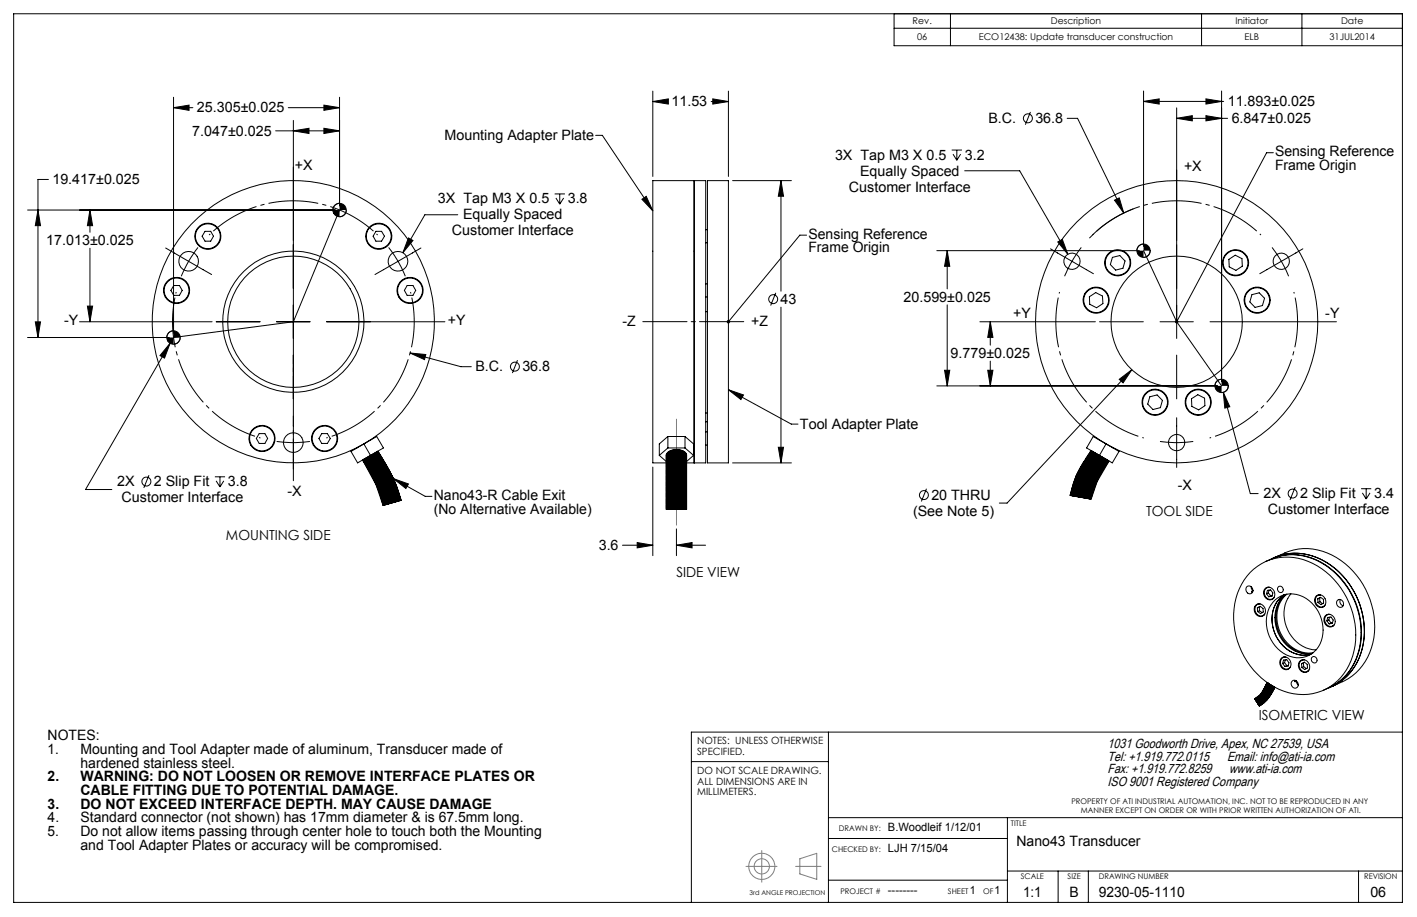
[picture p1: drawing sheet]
<svg xmlns="http://www.w3.org/2000/svg" width="432mm" height="279mm" viewBox="0 0 432 279" stroke-linecap="round" stroke-linejoin="round" font-family="sans-serif">
<g fill="none" stroke="#808080" stroke-width=".3">
<path d="M232.1 259.2v9.6M227.3 264h9.5M242.4 264h7.8M243.7 261.7l5.2-1.7v7.9l-5.2-1.6z"/>
<circle cx="232.1" cy="264" r="4"/>
<circle cx="232.1" cy="264" r="2.31"/>
</g>
<g fill="none" stroke="#000" stroke-width=".3">
<path d="M4.2 4.2h423.2v270.8h-423.2zM272.5 4.2v9.7h154.9M272.5 8.6h154.9M289.6 4.2v9.7M366.1 4.2v9.7M396.7 4.2v9.7M52.9 32.8l4.7-.8v1.6zM52.9 29.6v72M52.9 32.8h5.9M84 39.9h19.5M87.8 32.8h15.7M89.4 39.9l4.8-.8v1.6z"/>
<path d="M89.4 36.7v66.4M98.7 39.1l4.8 .8-4.8 .8zM98.7 32l4.8 .8-4.8 .8zM103.5 29.6v33.1M198.9 30.9l4.8-.8v1.6zM198.9 30.9h4.5M198.9 27.8v26M216.7 30.9h5.3M217.2 30.1l4.8 .8-4.8 .8zM222 27.8v26M314 34.1l-1.5 3.9M325.2 36.1h3.2l14 28.8"/>
<path d="M348.5 30.9l4.7-.8v1.6zM348.5 27.7v47.4M348.5 30.9h24.4M358.6 36.1l4.7-.9v1.6zM358.6 32.9v70.2M358.6 36.1h15.5M367.5 35.2l4.8 .9-4.8 .7zM367.5 30.1l4.8 .8-4.8 .8zM372.3 27.7v88.6M14.7 54.7h-3.1v48.1M169 59.1h3.2M170.6 59.1v3.1"/>
<path d="M181.5 41.2h2.1l15.3 23M211.5 55v86zM215.6 55h6.4v86h-6.4zM223.2 55h18M238 55l.8 4.8h-1.6zM238 55v33.7M290 45.7h3.1M290.4 47l1.2 1.8M291.6 45.7v3.1M292.7 47l-1.1 1.8M294 52h16.7l14.7 25.5M388 46.5h-2l-27.4 51.5"/>
<path d="M8.4 64h93.8M11.6 64l.7 4.8h-1.5zM27.4 64l.8 4.8h-1.6zM27.4 64v6.8M27.4 75.6v22.4M50.5 75.6l7 4M57.5 79.6l-2.3 4.6M57.5 79.6l7 4M60.3 75.4l-2.8 4.2M62.5 70.5h1.7l.9 1.5-.9 1.5h-1.7l-.9-1.5zM103.5 61.9l-.8 .2-.7 .5-.6 1.4M103.5 64l-14.1 34-36.5 4.8"/>
<path d="M105.5 64l-.2 .8-.5 .7-1.3 .5M114.5 70.5h1.8l.9 1.5-.9 1.5h-1.8l-.8-1.5zM118.4 75.4l2.9 4.2M121.3 79.6l2.2 4.6M121.3 79.6l-7 4M124.5 72.5l1.3 .8-3 3.7zM128.3 75.6l-7 4M139.5 65.4h-10l-6.7 11.6M169.4 60.3l1.2 1.9M171.8 60.3l-1.2 1.9M195.6 60.7l1.3-.9 2 4.4zM215.1 74h.5"/>
<path d="M215.1 70h.5M245.8 71.6h-2.1l-21.7 26.4M285.5 76.4h61.7M288.6 76.4l.8 4.7h-1.6zM288.6 76.4v11.6M320.1 75.8l6.6 3.8M322.3 73.7l1.4-.8 1.7 4.6zM326.7 79.6l-2.3 4.6M326.7 79.6l6.5 3.8M329.5 75.4l-2.8 4.2M339 78.4l2.2-.5 1.6 1.6-.6 2.2-2.2 .6-1.7-1.7zM339.6 61l1.5-.7 1.3 4.6z"/>
<path d="M345.3 63.6a36.9 36.9 0 0 0-13.3 9M348.5 74.4l-1.4 .5-.5 .7-.2 .8M348.5 76.4l10.1 21.6M350.5 76.4l-.5 1.4-.7 .4-.8 .2M374.5 79l1.9-1.2 2.1 1 .1 2.3-2 1.3-2-1.1zM387.6 75.4a38 38 0 0 1 5.1 8.8M397 75.8l-13.1 7.6M10.8 98.1h1.5l-.7 4.7zM24.2 98h40.4M26.6 93.3h1.6l-.8 4.7zM53 87h1.7l.8 1.5-.8 1.5h-1.7l-.9-1.5zM65.9 98h13.3"/>
<path d="M84.3 98h10.2M99.6 98h36M124.1 87h1.7l.9 1.5-.9 1.5h-1.7l-.9-1.5zM215.1 90.5h.5M215.1 86.5h.5M215.1 95h.5M236.4 89.2l-1.6 3.9M238 93.6v47.4M288.6 92.9v24.7M298.6 98h35.2M301.8 98l.8 4.8h-1.6zM301.8 98v7.2"/>
<path d="M332 90.4l1.9-1.3 2.1 1.1 .1 2.3-1.9 1.3-2.1-1.1zM335.1 98h13.3M353.5 98h10.1M358.6 98l13.7 19.6M368.7 98h38.5M381.5 89.8l2.2-.6 1.6 1.7-.6 2.2-2.3 .6-1.5-1.7zM8.4 102.8h43.2M51.8 104.6l-1.7 4.5-1.3-.8zM51.8 104.6l-25.7 44.6h8M52.9 100.8l-.9 .2-.7 .5-.5 1.3M54.9 102.8l-.5 1.4-.7 .5-.8 .2M89.4 108.2v13.3"/>
<path d="M125 107.6l4.8 .4-.4 1.6zM125 107.6l15.4 4.1h3.2M157.7 109.7l-1.6 4M222 118.7l4.6 1.6-.8 1.4zM222 118.7l19.1 10.5h2.1M285.5 117.6h85.5M287.8 112.8h1.6l-.8 4.8zM301 112.8h1.6l-.8 4.8zM301.8 110v7.6M341.1 115.6l3.8-3-2.7 4.1zM344.9 112.6l-38 40.7h-2.4M358.6 108.2v13.3"/>
<path d="M372.3 115.5l-.9 .2-.7 .5-.5 1.4M372.8 119.6l2 4.3-1.6 .5zM372.8 119.6l8.2 30.8h2.4M374.3 117.6l-.2 .8-.5 .7-1.3 .5M79 132.1h1.7l.9 1.5-.9 1.5h-1.7l-.9-1.5zM84.3 134.5a36.5 36.5 0 0 0 10.1 0M89.4 126.8v16.1M98 132.1h1.8l.8 1.5-.8 1.5h-1.8l-.8-1.5zM107 137.5l3.9-2.2 2 3.4-3.9 2.3zM108.8 136.4v.1M110.9 135.3l3.9-2.3 2 3.5-6.3 3.7 4.1 7.5 2.1 6.3 5.5-1.6M110.9 139.9l-.3 .4"/>
<path d="M111 139.8l2.3 4M111.2 139.8l-.6 .6M111.5 139.6l-.8 .8M111.9 139.4l-1.2 1.1M112.2 139.2l-1.4 1.4M112.5 139l-1.7 1.7M112.9 138.8l-2 2M112.9 134v.1M113.2 138.6l-2.3 2.3M113.5 138.4l-2.5 2.6M113.8 138.3l-2.8 2.7M114.2 138.1l-3.1 3"/>
<path d="M114.5 137.9l-3.4 3.3M115.1 137.5l-3.9 3.9M115.2 137.5l4.6 8.1 2.4 6.8M115.2 137.5l-3.9 4M115.3 137.7l-4 3.9M115.3 137.7l-3.9 4M115.4 137.8l-4 3.9M115.4 137.9l-3.9 4M115.5 138l-4 4M115.5 138.1l-3.9 3.9M115.6 138.2l-3.9 3.9M115.7 138.3l-4 3.9"/>
<path d="M115.7 138.4l-3.9 3.9M115.8 138.4l-4 4M115.8 138.5l-3.9 4M115.9 138.6l-4 4M115.9 138.7l-3.9 4M116 138.8l-4 3.9M116 138.9l-3.9 3.9M116.1 139l-4 3.9M116.1 139l-3.9 4M116.2 139.1l-4 4M116.2 139.2l-3.9 4M116.3 139.3l-4 4"/>
<path d="M116.3 139.4l-3.9 4M116.4 139.5l-4 3.9M116.5 139.6l-4 3.9M116.5 139.6l-4 4M116.6 139.7l-4 4M116.6 139.8l-4 4M116.7 139.9l-4 4M116.7 140l-4 4M200.9 138.7l2.6 2.3M203.5 136.5l-2.6 2.2M203.5 136.5h5.2M203.5 133v3.5"/>
<path d="M203.5 133h5.2M203.5 133l-2.6 2.3v3.4M203.6 137.7a4.4 4.4 0 0 1 5.6 .6v16.9h-6.2v-16.6zM203.9 137.5l-.8 .9M204.2 137.4l-1.2 1.1M204.4 137.3l-1.4 1.4M204.6 137.2l-1.6 1.7M204.9 137.2l-1.9 1.8M205 137.1l-2 2M205.2 137.1l-2.2 2.2M205.4 137.1l-2.4 2.3M205.5 137.1l-2.5 2.5"/>
<path d="M205.7 137l-2.7 2.7M205.8 137l-2.8 2.8M206 137l-3 3M206.1 137l-3.1 3.1M206.3 137l-3.3 3.3M206.4 137l-3.4 3.4M206.5 137l-3.5 3.5M206.7 137l-3.7 3.7M206.8 137.1l-3.8 3.7M206.9 137.1l-3.9 3.9M207 137.1l-4 4M207.2 137.1l-4.2 4.2"/>
<path d="M207.3 137.1l-4.3 4.3M207.4 137.2l-4.4 4.3M207.5 137.2l-4.5 4.5M207.6 137.2l-4.6 4.6M207.7 137.2l-4.7 4.7M207.8 137.3l-4.8 4.8M207.9 137.3l-4.9 4.9M208 137.4l-5 4.9M208.1 137.4l-5.1 5.1M208.2 137.4l-5.2 5.2M208.3 137.5l-5.3 5.3M208.4 137.5l-5.4 5.4"/>
<path d="M208.5 137.6l-5.5 5.5M208.6 137.7l-5.6 5.5M208.6 137.7l-5.6 5.6M208.7 137.8l-5.7 5.7M208.7 136.5l2.6 2.2M208.7 133v3.5M208.7 133l2.6 2.3v3.4M208.8 137.8l-5.8 5.8M208.9 137.9l-5.9 5.9M208.9 138l-5.9 5.9M209 138l-6 6M209.1 138.1l-6.1 6.1"/>
<path d="M209.1 138.2l-6.1 6.1M209.2 138.3l-6.2 6.2M209.2 138.4l-6.2 6.2M209.2 138.5l-6.2 6.2M209.2 138.6l-6.2 6.3M209.2 138.8l-6.2 6.2M209.2 138.9l-6.2 6.3M209.2 139.1l-6.2 6.2M209.2 139.2l-6.2 6.3M209.2 139.3l-6.2 6.3M209.2 139.5l-6.2 6.2M209.2 139.6l-6.2 6.3"/>
<path d="M209.2 139.8l-6.2 6.2M209.2 139.9l-6.2 6.3M211.3 138.7l-2.6 2.3M215.1 135.6h.5M215.1 131.6h.5M215.1 128.5h.5M215.1 125.8h.5M237.2 136.3h1.6l-.8 4.7zM332.5 137.3l-4.4 7.3-2 6.4 6.4 1.1M332.5 137.3l5.5 3.2-3.7 6.2-1.8 5.4M332.5 137.3h.1M332.6 137.3l-.5 .5"/>
<path d="M332.6 137.4l-.7 .8M332.7 137.4l-1.2 1.2M332.8 137.5l-1.5 1.6M332.9 137.5l-1.9 2M333 137.6l-2.3 2.3M333.1 137.7l-2.6 2.6M333.1 137.7l-2.2 3.9M333.1 133l7.9 4.5-2.1 3.5-7.8-4.5zM333.2 137.7l-3 3M333.3 137.8l-3.3 3.2M333.4 137.8l-3.6 3.6M333.4 137.9l-3.8 3.8"/>
<path d="M333.6 137.9l-4.2 4.2M333.6 138l-4.4 4.4M333.7 138l-4.7 4.7M333.8 138.1l-4.9 4.9M333.9 138.1l-5.2 5.2M334 138.2l-5.5 5.4M334.1 138.2l-5.7 5.7M334.2 138.3l-5.9 5.9M334.3 138.3l-6.1 6.1M334.3 138.4l-6.3 6.3M334.4 138.4l-6.5 6.5M334.5 138.5l-6.7 6.7"/>
<path d="M334.6 138.5l-6.9 6.9M334.7 138.6l-7.1 7.1M335 138.7l-7.6 7.6M335 134v.1M335 138.8l-7.7 7.7M335.1 138.9l-7.9 7.9M335.2 138.9l-8 8.1M335.3 139l-8.2 8.2M335.4 139l-8.4 8.4M335.5 139.1l-8.5 8.5M335.6 139.1l-8.7 8.7M335.7 139.1l-8.9 8.9"/>
<path d="M335.8 139.2l-9 9M335.8 139.2l-9.1 9.2M336 139.3l-9.3 9.3M336 139.3l-9.4 9.4M336.1 139.4l-9.5 9.5M336.2 139.5l-9.7 9.6M336.3 139.5l-9.8 9.8M336.4 139.6l-10 9.9M336.5 139.6l-10.1 10.1M336.6 139.7l-10.2 10.2M336.7 139.7l-10.4 10.4M336.7 139.8l-10.5 10.4"/>
<path d="M336.8 139.8l-10.6 10.6M336.9 139.9l-10.8 10.7M336.9 139.8l-2.2 4M337 139.9l-10.9 10.9M337 135.3l-2 3.4M337.1 140l-11 11M339.1 136.4v.1M350.4 120.9l2.2-.6 1.6 1.7-.6 2.2-2.3 .6-1.6-1.7zM353.5 134.5a36.5 36.5 0 0 0 10.1 0M358.6 127.3v15.1M363.1 121.5l1.9-1.2 2.1 1 .1 2.3-1.9 1.3-2.1-1.1zM45.4 144.8l-1.6 3.9"/>
<path d="M65.5 145.3h3.1M65.9 146.5l1.1 1.9M67 145.3v3.1M68.2 146.5l-1.2 1.9M110.5 140.2h.1M111.2 141.3l3.6-3.6 2.3 3.9M113.3 143.8l4-2.4 1.1 2.5M113.3 143.8l-.3 .1 1.6 2.2M114.4 146.3l4.2-2.5 1.1 2.5-3.7 2.1zM115.5 149.9l4.3-4.3-4.3 4.4M116.8 140.1l-4 4M116.8 140.2l-4 4"/>
<path d="M116.9 140.3l-4 4M116.9 140.3l-4 4.1M117 140.4l-4 4.1M117.1 140.5l-4.1 4M117.1 140.6l-4 4M117.2 140.7l-4.1 4M117.2 140.8l-4 4M117.3 140.9l-4.1 4M117.3 141l-4 4M117.4 141l-4.1 4.1M117.4 141.1l-4 4.1M117.5 141.2l-4.1 4.1"/>
<path d="M117.5 141.3l-4 4M117.6 141.4l-4.1 4.1M117.6 141.5l-4 4.1M117.7 141.6l-4.1 4M117.7 141.7l-4 4M117.8 141.7l-4.1 4.1M117.8 141.9l-4.1 4M117.9 141.9l-4.1 4.1M117.9 142l-4.1 4.1M118 142.1l-4.1 4.1M118 142.2l-4.1 4.1M118.1 142.3l-4.1 4.1"/>
<path d="M118.1 142.4l-4.1 4.1M118.2 142.5l-4.1 4.1M118.2 142.6l-4.1 4.1M118.3 142.7l-4.1 4.1M118.3 142.7l-4.1 4.2M118.4 142.8l-4.1 4.2M118.4 142.9l-4.1 4.1M118.5 143l-4.2 4.1M118.5 143.1l-4.1 4.1M118.6 143.2l-4.2 4.1M118.6 143.3l-4.1 4.1M118.7 143.4l-4.2 4.1"/>
<path d="M118.7 143.5l-4.1 4.1M118.8 143.5l-4.2 4.2M118.8 143.7l-4.1 4.1M118.9 143.8l-4.2 4.1M118.9 143.8l-4.2 4.2M119 143.9l-4.2 4.2M119 144l-4.2 4.2M119.1 144.1l-4.2 4.2M119.1 144.2l-4.2 4.2M119.2 144.3l-4.3 4.2M119.2 144.4l-4.2 4.2M119.2 144.5l-4.2 4.2"/>
<path d="M119.3 144.6l-4.2 4.2M119.3 144.7l-4.2 4.2M119.4 144.7l-4.3 4.3M119.5 144.9l-4.3 4.2M119.5 145l-4.3 4.2M119.5 145l-4.2 4.3M119.6 145.1l-4.3 4.3M119.6 145.2l-4.2 4.3M119.7 145.3l-4.3 4.3M119.7 146.3l-4.1 4.1M119.7 145.4l-4.3 4.3M119.8 145.5l-4.3 4.3"/>
<path d="M119.8 146.3l-4.1 4.2M119.8 146.1l-4.2 4.1M119.9 146.4l-4.2 4.2M119.9 145.8l-4.3 4.3M119.9 145.8l4.6 1.7-.8 1.3zM119.9 145.8l9.7 5.4h2M120 146.4l-4.3 4.3M120.1 146.5l-4.3 4.3M120.2 146.5l-4.4 4.4M120.2 146.6l-4.3 4.4M120.3 146.7l-4.4 4.4M120.3 146.8l-4.4 4.4"/>
<path d="M120.4 146.9l-4.4 4.4M120.4 147l-4.4 4.4M120.4 147.1l-4.4 4.4M120.5 147.2l-4.4 4.4M120.5 147.3l-4.4 4.4M120.6 147.4l-4.5 4.4M120.6 147.5l-4.5 4.4M120.6 147.6l-4.4 4.4M120.7 147.7l-4.5 4.5M120.7 147.8l-4.5 4.5M120.8 147.9l-4.5 4.5M120.8 148l-4.5 4.5"/>
<path d="M120.9 148.1l-4.6 4.5M120.9 148.2l-4.5 4.5M120.9 148.3l-4.5 4.5M121 148.4l-4.6 4.5M121 148.5l-4.5 4.5M121 148.6l-4.5 4.5M121.1 148.7l-4.6 4.5M121.1 148.8l-4.5 4.6M121.1 148.9l-4.5 4.6M121.2 149l-4.6 4.6M121.2 149.1l-4.5 4.6M121.2 149.2l-4.5 4.6"/>
<path d="M121.3 149.3l-4.6 4.6M121.3 149.4l-4.6 4.6M121.4 149.5l-4.5 4.5M121.4 149.6l-4.2 4.3M121.4 149.8l-4.1 4M121.5 149.9l-4 3.9M121.5 150l-3.8 3.7M121.5 150.1l-3.6 3.6M121.6 150.2l-3.5 3.4M121.6 150.3l-3.3 3.3M121.6 150.4l-3.1 3.1M121.7 150.5l-3 3"/>
<path d="M121.7 150.6l-2.8 2.8M121.7 150.7l-2.6 2.7M121.8 150.8l-2.5 2.5M121.8 150.9l-2.3 2.3M121.8 151l-2.1 2.2M121.8 151.1l-1.9 2M121.9 151.2l-1.8 1.9M121.9 151.3l-1.6 1.7M122 151.4l-1.5 1.6M122 151.6l-1.4 1.3M122 151.7l-1.1 1.2M122.1 151.8l-1.1 1"/>
<path d="M122.1 151.9l-.9 .9M122.1 152l-.7 .7M122.2 152.1l-.6 .5M122.2 152.2l-.4 .4M122.2 152.3l-.2 .2M122.2 152.4v.1M198.9 142.3v27M203.9 144.5l-.2-1.7a2.23 2.23 0 0 1 2.6-1.4 1.89 1.89 0 0 1 2.3 1.4l-.2 1.7M203.9 147.4l-.2-2.3a2.17 2.17 0 0 1 2.6-1.3 1.85 1.85 0 0 1 2.3 1.3l-.3 2.3M203.9 142.1v-3.4a2.82 2.82 0 0 1 4.3-.2l.1 3.6M203.9 141h-5v-86h16.2v86h-6.8M204.3 146.7a3.3 3.3 0 0 1 3.9 .4l.1 .4a2.89 2.89 0 0 1-4.4-.1z"/>
<path d="M204.8 147l.9-.4a1.56 1.56 0 0 1 1.9 .8 2.03 2.03 0 0 1-3 .1zM209.2 140.1l-6.2 6.2M209.2 140.2l-6.2 6.2M209.2 140.3l-6.2 6.3M209.2 140.5l-6.2 6.2M209.2 140.6l-6.2 6.3M209.2 140.8l-6.2 6.2M209.2 140.9l-6.2 6.2M209.2 141l-6.2 6.3M209.2 141.2l-6.2 6.2M209.2 141.3l-6.2 6.3M209.2 141.5l-6.2 6.2"/>
<path d="M209.2 141.6l-6.2 6.2M209.2 141.7l-6.2 6.3M209.2 141.9l-6.2 6.2M209.2 142l-6.2 6.2M209.2 142.2l-6.2 6.2M209.2 142.3l-6.2 6.2M209.2 142.5l-6.2 6.2M209.2 142.6l-6.2 6.2M209.2 142.7l-6.2 6.2M209.2 142.8l-6.2 6.3M209.2 143l-6.2 6.2M209.2 143.1l-6.2 6.3"/>
<path d="M209.2 143.3l-6.2 6.2M209.2 143.4l-6.2 6.2M209.2 143.5l-6.2 6.3M209.2 143.7l-6.2 6.2M209.2 143.8l-6.2 6.3M209.2 144l-6.2 6.2M209.2 144.1l-6.2 6.3M209.2 144.3l-6.2 6.2M209.2 144.4l-6.2 6.2M209.2 144.5l-6.2 6.3M209.2 144.7l-6.2 6.2M209.2 144.8l-6.2 6.3"/>
<path d="M209.2 145l-6.2 6.2M209.2 145.1l-6.2 6.2M209.2 145.2l-6.2 6.3M209.2 145.4l-6.2 6.2M209.2 145.5l-6.2 6.3M209.2 145.7l-6.2 6.2M209.2 145.8l-6.2 6.2M209.2 145.9l-6.2 6.3M209.2 146.1l-6.2 6.2M209.2 146.2l-6.2 6.3M209.2 146.4l-6.2 6.2M209.2 146.5l-6.2 6.3"/>
<path d="M209.2 146.6l-6.2 6.3M209.2 146.8l-6.2 6.2M209.2 146.9l-6.2 6.3M209.2 147.1l-6.2 6.2M209.2 147.2l-6.2 6.3M209.2 147.4l-6.2 6.2M209.2 147.5l-6.2 6.2M209.2 147.6l-6.2 6.3M209.2 147.8l-6.2 6.2M209.2 147.9l-6.2 6.3M209.2 148.1l-6.2 6.2M209.2 148.2l-6.2 6.2"/>
<path d="M209.2 148.3l-6.2 6.3M209.2 148.5l-6.2 6.2M209.2 148.6l-6.2 6.2M209.2 148.8l-6.2 6.2M209.2 148.9l-6.2 6.2M209.2 149l-6.1 6.2M209.2 149.2l-6 6M209.2 149.3l-5.9 5.9M209.2 149.4l-5.7 5.8M209.2 149.6l-5.6 5.6M209.2 149.7l-5.4 5.5M209.2 149.9l-5.3 5.3"/>
<path d="M209.2 150l-5.2 5.2M209.2 150.1l-5 5.1M209.2 150.3l-4.9 4.9M209.2 150.4l-4.7 4.8M209.2 150.6l-4.6 4.6M209.2 150.7l-4.4 4.5M209.2 150.8l-4.3 4.4M209.2 151l-4.2 4.2M209.2 151.1l-4 4.1M209.2 151.3l-3.9 3.9M209.2 151.4l-3.7 3.8M209.2 151.6l-3.6 3.6"/>
<path d="M209.2 151.7l-3.5 3.5M209.2 151.8l-3.3 3.4M209.2 152l-3.2 3.2M209.2 152.1l-3 3.1M209.2 152.3l-2.9 2.9M209.2 152.4l-2.8 2.8M209.2 152.5l-2.6 2.7M209.2 152.7l-2.5 2.5M209.2 152.8l-2.3 2.4M209.2 153l-2.2 2.2M209.2 153.1l-2 2.1M209.2 153.2l-1.9 2"/>
<path d="M209.2 153.4l-1.8 1.8M209.2 153.5l-1.6 1.7M209.2 153.7l-1.5 1.5M209.2 153.8l-1.3 1.4M209.2 154l-1.2 1.2M209.2 154.1l-1.1 1.1M209.2 154.2l-.9 1M209.2 154.4l-.8 .8M209.2 154.5l-.6 .7M209.2 154.7l-.5 .5M209.2 154.8l-.4 .4M209.2 154.9l-.2 .3"/>
<path d="M209.2 155.1l-.1 .1M223.2 141h18M282.3 148.9l-1.5 3.9M327.6 145.9l7.2-7.3-7.4 7.5M329.3 143.8l4.3 2.5-1.6 2.1-3.8-2.1zM329.5 143.9l1.1-2.5 4.3 2.5-1.6 2.2M332.5 152l-.1 .1M332.6 151.8l-.3 .2M332.6 151.6l-.4 .4M332.7 151.4l-.6 .6M332.7 151.2l-.7 .8M332.8 151l-1 1"/>
<path d="M332.9 150.8l-1.2 1.1M332.9 150.6l-1.3 1.3M333 150.4l-1.5 1.5M333.1 150.2l-1.7 1.7M333.1 150l-1.9 1.9M333.2 149.8l-2.1 2M333.3 149.6l-2.3 2.2M333.3 149.4l-2.4 2.4M333.4 149.2l-2.6 2.6M333.5 148.9l-2.8 2.9M333.6 148.7l-3.1 3M333.6 148.5l-3.2 3.2"/>
<path d="M333.7 148.3l-3.4 3.4M333.8 148.1l-3.6 3.6M333.9 147.8l-3.8 3.9M334 147.6l-4.1 4M334 147.4l-4.2 4.2M334.2 147.1l-4.5 4.5M334.3 146.9l-4.7 4.7M334.4 146.6l-4.9 5M334.5 146.4l-5.2 5.1M334.6 146.1l-5.4 5.4M334.8 145.8l-5.7 5.7M334.9 145.5l-5.9 5.9"/>
<path d="M335.1 145.2l-6.2 6.2M335.2 144.9l-6.4 6.5M335.4 144.6l-6.8 6.8M335.6 144.3l-7.1 7.1M335.8 144l-7.4 7.3M336 143.6l-7.7 7.7M336.2 143.3l-8 8M336.4 142.9l-8.4 8.4M336.6 142.6l-8.7 8.7M336.9 142.2l-9.1 9M337.1 141.8l-9.4 9.4M337.2 140l-11 11"/>
<path d="M337.3 140.1l-10.9 10.9M337.4 140.1l-10.9 10.9M337.4 141.4l-9.8 9.8M337.5 140.2l-10.9 10.8M337.5 140.2l-10.8 10.9M337.6 140.3l-10.8 10.8M337.6 141l-10.2 10.2M337.7 140.3l-10.7 10.8M337.8 140.4l-10.7 10.7M337.9 140.4l-10.7 10.7M337.9 140.6l-10.6 10.6M394.7 148.4l-1.6 3.9"/>
<path d="M414.8 148.9h3.1M415.1 150.2l1.2 1.8M416.3 148.9v3.1M417.5 150.2l-1.2 1.8M189.7 166.1h9.2M194.2 165.3l4.7 .8-4.7 .8zM206.1 166.1l4.8-.8v1.6zM206.1 161.1v8.2M206.1 166.1h8.9M379.8 178.9a1.18 1.18 0 0 1 1.8 .4 1.18 1.18 0 0 1-.7 1.6 1.37 1.37 0 0 1-1.1-2zM381 174.4a16.2 16.2 0 0 1 20.4-2 24.5 24.5 0 0 1 10.3 28.9 15.9 15.9 0 0 1-23.3 8 24.4 24.4 0 0 1-10.7-29.9 17.1 17.1 0 0 1 3.3-5zM381.2 178.8l.1 .5 .5 .7"/>
<path d="M381.8 180l-.4 .2 .3 .2M381.8 180l-.2 .4M385.6 179.3a1.93 1.93 0 0 1 2.7 .8 1.93 1.93 0 0 1-1.1 2.7 2.11 2.11 0 0 1-1.9-1.2 2.11 2.11 0 0 1 .3-2.3zM386.4 178.9l-.3 .1M386.7 179.8l-.2 .9M386.9 178.9a1.85 1.85 0 0 0-1.6 2.1 1.85 1.85 0 0 0 2.1 1.6l.9-.6M387.4 170.4a18.1 18.1 0 0 1 20.7 5.4 24 24 0 0 1 4.6 26.2 16.7 16.7 0 0 1-9.4 8.3M387.4 170.4l-1.7 .7M387.4 170.3a17.7 17.7 0 0 1 19 3.7 24.3 24.3 0 0 1 6.7 27.2 16.2 16.2 0 0 1-8.1 8.4M388.3 169.9a17.5 17.5 0 0 1 18.5 3.3 24.3 24.3 0 0 1 6.8 28.4 15.8 15.8 0 0 1-7.7 7.5M388.3 169.9a18.2 18.2 0 0 1 13.2-2.3 24 24 0 0 1 17.2 26.7 17.9 17.9 0 0 1-12.8 14.8M388.3 169.9a18 18 0 0 1 20.2 4.9 24 24 0 0 1 4.8 27.4 16 16 0 0 1-7.4 6.9"/>
<path d="M388.3 169.9l-.8 .4M389.6 178.7a.94 .94 0 0 1 1.4 .7 .94 .94 0 0 1-1.1 1.1l-.3-.2a1.01 1.01 0 0 1 0-1.6zM382.7 184.4a1.94 1.94 0 0 1 2.7 .8 1.94 1.94 0 0 1-1 2.7 2.13 2.13 0 0 1-2-1.3 2.13 2.13 0 0 1 .3-2.2zM383.2 185.2l.8-.5 .9 .7 .1 1.1-.9 .5-.9-.7M383.2 185.2v1.1M383.6 184l-.3 .1M383.8 185l-.6 .2M383.8 185v1.1M383.8 186.1l-.6 .2M383.8 186.1l.8 .6M384 184a1.82 1.82 0 0 0-1.7 1.7 1.82 1.82 0 0 0 1.5 1.9 1.4 1.4 0 0 0 1.6-.5M384.1 184.8l-.3 .2"/>
<path d="M385.2 187.4l-.4 .2M385.9 180.9l.3-1 1-.2 .7 1-.3 1-1 .1M385.9 180.9l.7 .9M386.5 180.7l-.6 .2M386.5 180.7l.7 .8M387.2 181.5l-.6 .3M387.6 181.5h-.4M388 182.4l-.3 .1M388.6 182.8a8.2 8.2 0 0 1 11.9 1.7 10.4 10.4 0 0 1 0 14.1 8 8 0 0 1-11.1-.9 10.8 10.8 0 0 1-1.5-14.2zM390.3 182l1-.8a9.7 9.7 0 0 0-2.3 12.9 9.3 9.3 0 0 0 10.5 5.3 9.7 9.7 0 0 1-11.4-7.4 9.6 9.6 0 0 1 2.2-10zM391.1 181.7a11 11 0 0 0 2.1 15.5 8.9 8.9 0 0 0 5.8 2M391.8 181.1a10.2 10.2 0 0 0-.6 14.6 8.9 8.9 0 0 0 8.7 3.4"/>
<path d="M392.1 181a10.3 10.3 0 0 0 .1 14.8 9.1 9.1 0 0 0 8 3.1M393.4 180.9a10.9 10.9 0 0 0 5.5 16.8l2.1 .3M401.1 181.6a1.95 1.95 0 0 1 2.7 .8 1.95 1.95 0 0 1-1 2.7 2.15 2.15 0 0 1-2-1.2 2.15 2.15 0 0 1 .3-2.3zM401.6 182.5v1.1M401.6 182.5l.8-.5 .9 .6v1.2l-.8 .4-.9-.6M402 181.2l-.3 .2M402.1 182.2l-.5 .3M402.1 182.2l.1 1.1M402.2 183.3l-.6 .3M402.2 183.3l.8 .6M402.4 181.3a1.86 1.86 0 0 0-1.6 2 1.86 1.86 0 0 0 2 1.7l1-.7M402.4 182l-.3 .2"/>
<path d="M403.5 184.7l-.3 .2M403.9 187.5a1.94 1.94 0 0 1 2.8 .9 1.94 1.94 0 0 1-1.1 2.6 2.13 2.13 0 0 1-2-1.2 2.13 2.13 0 0 1 .3-2.3zM404.3 189.2l.3-1.1 1-.1 .7 .9-.3 1-1 .2M404.3 189.2l.7 .9M404.8 187.1l-.3 .2M404.9 188.9l.7 .9M404.9 188.9l-.6 .3M405.1 188.1l-.2 .8M405.3 187.2a1.85 1.85 0 0 0-1.6 2.2 1.85 1.85 0 0 0 2.2 1.4l.7-.5M405.6 189.8l-.6 .3M406 189.8h-.4M406.4 190.6l-.3 .1"/>
<path d="M407.5 183a1.18 1.18 0 0 1 1.8 .5 1.18 1.18 0 0 1-.9 1.6l-.9-.7-.2-.8zM408.4 182.7a1.36 1.36 0 0 0 .9 1.9M382.3 212.9l1.5 2.2M382.4 212.9h-.1M382.6 212.8l-.2 .2M382.6 213.4l4.7-4.7-4.6 4.7M382.9 212.5l-.5 .5 .3-.3M383.1 214.1l4.9-4.9-4.9 4.9M383.1 214.1l5-4.9-4.9 5M383.3 212.3l-.8 .8M384.7 210.7l2.2-2.2-2.3 2.4M384.9 210.4l1.9-2-2 2.1"/>
<path d="M385.4 209.4l1.1-1.2-1.2 1.5M385.7 209.3l-.5 1.1a1.49 1.49 0 0 0 1.9 1.1l.7-1M385.7 208.7l.6-.6a1.45 1.45 0 0 0 2.1 1.3l-5.1 5.1 5-5.2M385.9 209.1h-.1a1.37 1.37 0 0 0 1.8 1.5l.2-.4M385.9 208.3l.3-.3-.3 .5M386.1 207.9a8.7 8.7 0 0 1-3.8 5M386.1 207.9l2.4 1.5-2.5 3.9-2.2 1.8M386.1 207.9v.1M386.2 208l-.2 .2M386.3 213.1l-1.1 1.1M386.3 208.2l-.5 1.1a1.51 1.51 0 0 0 1.9 1.1l.7-1M386.3 208.1l-.5 .5"/>
<path d="M386.4 208.1l-.8 .9M386.4 208.2a1.13 1.13 0 0 0 1.3 1.3l.6-.2M386.5 208.2l-1 1M386.5 212.8l-1.7 1.6M386.7 208.3l-1.5 1.5M386.7 208.4l-1.6 1.7M386.7 212.5l-2.1 2.1M386.8 208.4l-1.8 1.8M387 208.5l-2.5 2.6M387 212.1l-2.8 2.8M387 208.6l-3 3.1M387.1 208.6l-4.6 4.5 1.1-1.1"/>
<path d="M387.1 208.6l-4.5 4.7M387.2 208.7l-4.6 4.6M387.2 211.7l-3.3 3.4M387.4 211.5l-3.6 3.6M387.4 208.8l-4.7 4.7M387.5 208.8l-4.7 4.8M387.5 208.9l-4.7 4.7M387.6 211.2l-3.9 3.9 3.8-3.8M387.6 208.9l-4.8 4.8M387.6 209l-4.7 4.7M387.7 211l-4 4M387.7 209l-4.8 4.8"/>
<path d="M387.7 210.9l-4.1 4M387.8 209l-4.8 4.9M387.8 209.1l-4.8 4.8M387.9 209.1l-4.9 4.9M387.9 210.5l-4.3 4.4 4.2-4.2M388.1 210.3l-4.6 4.5 4.5-4.4M388.2 210.1l-4.7 4.6M388.2 209.3l-5 5M388.3 209.3l-5 5M388.3 209.8l-4.8 4.9 4.8-4.8M388.5 209.4l-5.1 5.2M388.5 209.5l-5.1 5.1"/>
<path d="M390.5 200.6a1.95 1.95 0 0 1 2.7 .8 1.95 1.95 0 0 1-1.1 2.6 2.15 2.15 0 0 1-1.9-1.2 2.15 2.15 0 0 1 .3-2.2zM390.8 202.2l.3-1.1 1-.1 .7 .9-.3 1.1-1 .1M390.8 202.2l.7 .9M391.4 200.2l-.3 .1M391.4 201.9l-.6 .3M391.4 201.9l.7 .9M391.7 201.1l-.3 .8M391.8 200.2a1.84 1.84 0 0 0-1.6 2 1.84 1.84 0 0 0 2 1.7l1-.6M392.1 202.8l-.6 .3M392.6 202.7l-.5 .1M392.9 203.6l-.3 .2M393.8 207.5a1.18 1.18 0 0 1 1.7 .6 1.18 1.18 0 0 1-1.1 1.6l-.6-.5a1.26 1.26 0 0 1 0-1.7z"/>
<path d="M394.5 207.5l.1 .2 .4-.2M394.5 207.4l.5 .1M394.6 207.3l-.1 .2M395 207.5l.6 1.2M396.2 201.4a1.94 1.94 0 0 1 2.7 .8 1.94 1.94 0 0 1-1.1 2.7 2.13 2.13 0 0 1-1.9-1.2 2.13 2.13 0 0 1 .3-2.3zM396.6 202.2l.9-.4 .9 .6v1.1l-.8 .5-.9-.6M396.6 202.2l.1 1.2M397.1 201l-.4 .2M397.2 202l-.6 .2M397.2 202l.1 1.1M397.3 203.1l.8 .6M397.3 203.1l-.6 .3"/>
<path d="M397.5 201a1.81 1.81 0 0 0-1.5 2.5 1.81 1.81 0 0 0 2.7 .8l.2-.2M397.5 201.8l-.3 .2M398.6 204.5l-.3 .1M399.7 200.4a.93 .93 0 0 1 1.6 .3 .93 .93 0 0 1-1.1 1.2 1.12 1.12 0 0 1-.5-1.5zM405.9 209.1l-.8 .4M210.7 232.1h41.7M252.4 223.1v51.9M427.4 223.1h-216.7v51.9M252.4 249.1h175M252.4 255.5h54.6M307 249.1v25.9M252.4 268.2h54.6"/>
<path d="M307 265.4h120.4M322.4 265.4v9.6M331.6 265.4v9.6M414 265.4v9.6"/>
<circle cx="313.2" cy="36" r="1.36"/>
<circle cx="57.5" cy="79.6" r="3"/>
<circle cx="63.3" cy="72" r="4"/>
<circle cx="63.3" cy="72" r="3.8"/>
<circle cx="103.5" cy="64" r="2.04"/>
<circle cx="115.4" cy="72" r="3.8"/>
<circle cx="115.4" cy="72" r="4"/>
<circle cx="121.3" cy="79.6" r="2.99"/>
<circle cx="326.7" cy="79.6" r="2.49"/>
<circle cx="348.5" cy="76.4" r="2.03"/>
<circle cx="390.4" cy="79.6" r="2.48"/>
<circle cx="53.8" cy="88.5" r="4"/>
<circle cx="53.8" cy="88.5" r="3.8"/>
<circle cx="89.4" cy="98" r="43"/>
<circle cx="89.4" cy="98" r="21.5"/>
<circle cx="89.4" cy="98" r="20"/>
<circle cx="124.9" cy="88.5" r="3.8"/>
<circle cx="125" cy="88.5" r="4"/>
<circle cx="235.6" cy="91.1" r="1.36"/>
<circle cx="334" cy="91.5" r="4"/>
<circle cx="334" cy="91.5" r="3.8"/>
<circle cx="340.6" cy="80.1" r="4"/>
<circle cx="340.6" cy="80.1" r="3.8"/>
<circle cx="358.6" cy="98" r="20"/>
<circle cx="358.6" cy="98" r="43"/>
<circle cx="376.5" cy="80.1" r="3.8"/>
<circle cx="376.5" cy="80.1" r="4"/>
<circle cx="383.1" cy="91.5" r="4"/>
<circle cx="383.1" cy="91.5" r="3.8"/>
<circle cx="52.9" cy="102.8" r="2.05"/>
<circle cx="156.9" cy="111.7" r="1.36"/>
<circle cx="372.3" cy="117.6" r="2.04"/>
<circle cx="79.8" cy="133.6" r="4"/>
<circle cx="79.9" cy="133.6" r="3.8"/>
<circle cx="89.4" cy="134.8" r="3"/>
<circle cx="98.9" cy="133.6" r="3.8"/>
<circle cx="98.9" cy="133.6" r="4"/>
<circle cx="352" cy="122.6" r="3.8"/>
<circle cx="352" cy="122.6" r="4"/>
<circle cx="358.6" cy="134.9" r="2.48"/>
<circle cx="365.1" cy="122.6" r="3.8"/>
<circle cx="365.1" cy="122.6" r="4"/>
<circle cx="44.6" cy="146.7" r="1.36"/>
<circle cx="281.5" cy="150.8" r="1.36"/>
<circle cx="393.9" cy="150.4" r="1.36"/>
</g>
<path d="M115.1 71.6a36.8 36.8 0 0 0-51.4 0M384.2 71.6a36.8 36.8 0 0 0-51.3 0M53.7 89a36.8 36.8 0 0 0 25.7 44.4M322.9 89a36.8 36.8 0 0 0 25.6 44.4M99.4 133.4a36.8 36.8 0 0 0 25.7-44.4M368.6 133.4a36.8 36.8 0 0 0 25.7-44.4" fill="none" stroke="#000" stroke-width=".3" stroke-dasharray="15.2 1.3 1.3 1.3" stroke-dashoffset="-1.7" stroke-linecap="butt"/>
<path d="M206.1 160v-32.3" fill="none" stroke="#808080" stroke-width=".3" stroke-dasharray="15.2 1.3 1.3 1.3" stroke-dashoffset="1"/>
<path d="M195.9 98h30.7" fill="none" stroke="#000" stroke-width=".3" stroke-dasharray="15.2 1.3 1.3 1.3" stroke-dashoffset="1.8"/>
<path d="M89.4 98v48.5" fill="none" stroke="#000" stroke-width=".3" stroke-dasharray="15.2 1.3 1.3 1.3" stroke-dashoffset="2.4"/>
<g fill="#000">
<path d="M358.6 36.1l4.7-.9v1.6zM367.5 35.2l4.8 .9-4.8 .7zM348.5 30.9l4.7-.8v1.6zM367.5 30.1l4.8 .8-4.8 .8zM301.8 98l.8 4.8h-1.6zM301 112.8h1.6l-.8 4.8zM287.8 112.8h1.6l-.8 4.8zM288.6 76.4l.8 4.7h-1.6zM341.1 115.6l1.1 1.1 2.7-4.1zM322.3 73.7l3.1 3.8-1.7-4.6zM372.8 119.6l.4 4.8 1.6-.5zM339.6 61l2.8 3.9-1.3-4.6zM198.9 30.9l4.8-.8v1.6zM217.2 30.1l4.8 .8-4.8 .8zM238 55l.8 4.8h-1.6zM237.2 136.3h1.6l-.8 4.7zM194.2 165.3l4.7 .8-4.7 .8zM206.1 166.1l4.8-.8v1.6zM124.5 72.5l-1.7 4.5 3-3.7zM89.4 39.9l4.8-.8v1.6zM98.7 39.1l4.8 .8-4.8 .8zM26.6 93.3h1.6l-.8 4.7zM27.4 64l.8 4.8h-1.6zM98.7 32l4.8 .8-4.8 .8zM52.9 32.8l4.7-.8v1.6zM11.6 64l.7 4.8h-1.5zM10.8 98.1h1.5l-.7 4.7zM51.8 104.6l-3 3.7 1.3 .8zM125 107.6l4.4 2 .4-1.6z"/>
<path d="M358.2 97.6l-.1 .8 .2 .1 .3-.5-.3 .5a.54 .54 0 0 0 .8-.5 .54 .54 0 0 0-.9-.4zM346.4 76.4l.6 1.4 .6 .4 .9 .2v-2zM348.5 74.4v2h2l-.1-.7-.4-.7-.9-.6zM370.2 117.6l.2 .8 .5 .7 1.4 .5v-2zM372.3 115.5v2.1h2l-.2-.8-.5-.7zM221.5 97.7l.1 .7 .4-.4-.4 .4a.54 .54 0 0 0 .8 0 .54 .54 0 0 0-.1-.8 .54 .54 0 0 0-.8 .1zM195.6 60.7l1.3-.9 2 4.4zM222 118.7l4.6 1.6-.8 1.4zM119.9 145.8l4.6 1.7-.8 1.3zM101.4 64l.6 1.4 .7 .5 .8 .1v-2zM103.5 61.9v2.1h2l-.5-1.4-.7-.5zM50.8 102.8l.5 1.4 .7 .5 .9 .2v-2.1zM52.9 100.8v2h2l-.5-1.3-.7-.5z"/>
</g>
<g font-size="4.4">
<text x="60" y="34.3">25.305±0.025</text>
<text x="204.6" y="32.4">11.53</text>
<text x="374.1" y="32.3">11.893±0.025</text>
<text x="58.6" y="41.3">7.047±0.025</text>
<text x="301.2" y="37.5">B.C.</text>
<text x="315.5" y="37.5">36.8</text>
<text x="375.3" y="37.5">6.847±0.025</text>
<text x="135.5" y="42.7">Mounting Adapter Plate</text>
<text x="388.5" y="47.7">Sensing Reference</text>
<text x="89.9" y="51.8">+X</text>
<text x="254.5" y="48.6">3X Tap M3 X 0.5</text>
<text x="262.1" y="53.5">Equally Spaced</text>
<text x="294" y="48.6">3.2</text>
<text x="360.8" y="52">+X</text>
<text x="388.5" y="51.9">Frame Origin</text>
<text x="16" y="56.1">19.417±0.025</text>
<text x="258.7" y="58.4">Customer Interface</text>
<text x="133.5" y="62">3X Tap M3 X 0.5</text>
<text x="173" y="62">3.8</text>
<text x="137.7" y="71.7">Customer Interface</text>
<text x="141.1" y="66.9">Equally Spaced</text>
<text x="14.1" y="74.6">17.013±0.025</text>
<text x="246.4" y="72.7">Sensing Reference</text>
<text x="246.4" y="76.9">Frame Origin</text>
<text x="237.9" y="92.6">43</text>
<text x="275.3" y="91.9">20.599±0.025</text>
<text x="19.6" y="99.1">-Y</text>
<text x="136.5" y="99">+Y</text>
<text x="189.7" y="99.2">-Z</text>
<text x="228.9" y="99.2">+Z</text>
<text x="308.7" y="96.9">+Y</text>
<text x="403.9" y="97">-Y</text>
<text x="144.8" y="113.1">B.C.</text>
<text x="159.2" y="113.1">36.8</text>
<text x="289.7" y="109">9.779±0.025</text>
<text x="243.8" y="130.7">Tool Adapter Plate</text>
<text x="35.7" y="148.2">2X</text>
<text x="46.9" y="148.2">2 Slip Fit</text>
<text x="69.4" y="148.2">3.8</text>
<text x="358.9" y="149.4">-X</text>
<text x="37.1" y="153">Customer Interface</text>
<text x="87.6" y="151">-X</text>
<text x="132.2" y="152.4">Nano43-R Cable Exit</text>
<text x="283.8" y="152.3">20 THRU</text>
<text x="385" y="151.8">2X</text>
<text x="396.2" y="151.8">2 Slip Fit</text>
<text x="418.7" y="151.8">3.4</text>
<text x="132.2" y="156.6">(No Alternative Available)</text>
<text x="278.2" y="157.2">(See Note 5)</text>
<text x="386.3" y="156.7">Customer Interface</text>
<text x="182.4" y="167.6">3.6</text>
<text x="14.5" y="225.6">NOTES:</text>
<text x="14.5" y="229.7">1.</text>
<text x="24.5" y="229.7">Mounting and Tool Adapter made of aluminum, Transducer made of</text>
<text x="24.5" y="233.9">hardened stainless steel.</text>
<text x="14.5" y="238.1">2.</text>
<text x="24.5" y="238.1">WARNING: DO NOT LOOSEN OR REMOVE INTERFACE PLATES OR</text>
<text x="24.5" y="242.3">CABLE FITTING DUE TO POTENTIAL DAMAGE.</text>
<text x="14.5" y="246.4">3.</text>
<text x="14.5" y="250.6">4.</text>
<text x="24.5" y="246.4">DO NOT EXCEED INTERFACE DEPTH. MAY CAUSE DAMAGE</text>
<text x="24.5" y="250.6">Standard connector (not shown) has 17mm diameter &amp; is 67.5mm long.</text>
<text x="14.5" y="254.8">5.</text>
<text x="24.5" y="254.8">Do not allow items passing through center hole to touch both the Mounting</text>
<text x="309.7" y="257.7">Nano43 Transducer</text>
<text x="24.5" y="259">and Tool Adapter Plates or accuracy will be compromised.</text>
<text x="311.8" y="273.2">1:1</text>
<text x="325.9" y="273.2">B</text>
<text x="334.8" y="273.2">9230-05-1110</text>
<text x="417.6" y="273.2">06</text>
</g>
<g font-size="4.2">
<text x="349.2" y="157.2">TOOL SIDE</text>
<text x="68.9" y="164.4">MOUNTING SIDE</text>
<text x="206.1" y="175.8">SIDE VIEW</text>
<text x="383.6" y="219.4">ISOMETRIC VIEW</text>
</g>
<g font-size="4">
<text x="337.5" y="227.9">1031 Goodworth Drive, Apex, NC 27539, USA</text>
<text x="337.5" y="231.8">Tel: +1.919.772.0115</text>
<text x="373.9" y="231.8">Email: info@ati-ia.com</text>
<text x="337.5" y="235.7">Fax: +1.919.772.8259</text>
<text x="337.5" y="239.5">ISO 9001 Registered Company</text>
<text x="374.6" y="235.7">www.ati-ia.com</text>
</g>
<g font-size="3.5">
<text x="270.6" y="253.1">B.Woodleif 1/12/01</text>
<text x="270.6" y="259.6">LJH 7/15/04</text>
<text x="270.6" y="272.4">--------</text>
</g>
<g font-size="3.4">
<text x="295.6" y="272.4">1</text>
<text x="303" y="272.4">1</text>
</g>
<g font-size="3">
<text x="212.4" y="226.8">NOTES: UNLESS OTHERWISE</text>
<text x="212.4" y="230.1">SPECIFIED.</text>
<text x="212.4" y="235.8">DO NOT SCALE DRAWING.</text>
<text x="212.4" y="239.1">ALL DIMENSIONS ARE IN</text>
<text x="212.4" y="242.4">MILLIMETERS.</text>
</g>
<g font-size="2.8">
<text x="278.1" y="7.2">Rev.</text>
<text x="320.3" y="7.2">Description</text>
<text x="376.4" y="7.2">Initiator</text>
<text x="408.7" y="7.2">Date</text>
<text x="279.5" y="12.1">06</text>
<text x="298.3" y="12.1">ECO12438: Update transducer construction</text>
<text x="379.2" y="12.1">ELB</text>
<text x="405.1" y="12.1">31JUL2014</text>
</g>
<g font-size="2.4">
<text x="326.5" y="245">PROPERTY OF ATI INDUSTRIAL AUTOMATION, INC. NOT TO BE REPRODUCED IN ANY</text>
<text x="308.1" y="251.7">TITLE</text>
<text x="329.4" y="247.8">MANNER EXCEPT ON ORDER OR WITH PRIOR WRITTEN AUTHORIZATION OF ATI.</text>
<text x="255.6" y="253.1">DRAWN BY:</text>
<text x="253.5" y="259.6">CHECKED BY:</text>
<text x="311.1" y="267.8">SCALE</text>
<text x="325.3" y="267.8">SIZE</text>
<text x="334.8" y="267.8">DRAWING NUMBER</text>
<text x="415.7" y="267.8">REVISION</text>
<text x="256.1" y="272.4">PROJECT #</text>
<text x="288.8" y="272.4">SHEET</text>
<text x="299.6" y="272.4">OF</text>
</g>
<text font-size="2" x="228.4" y="272.8">3rd ANGLE PROJECTION</text>
</svg>
